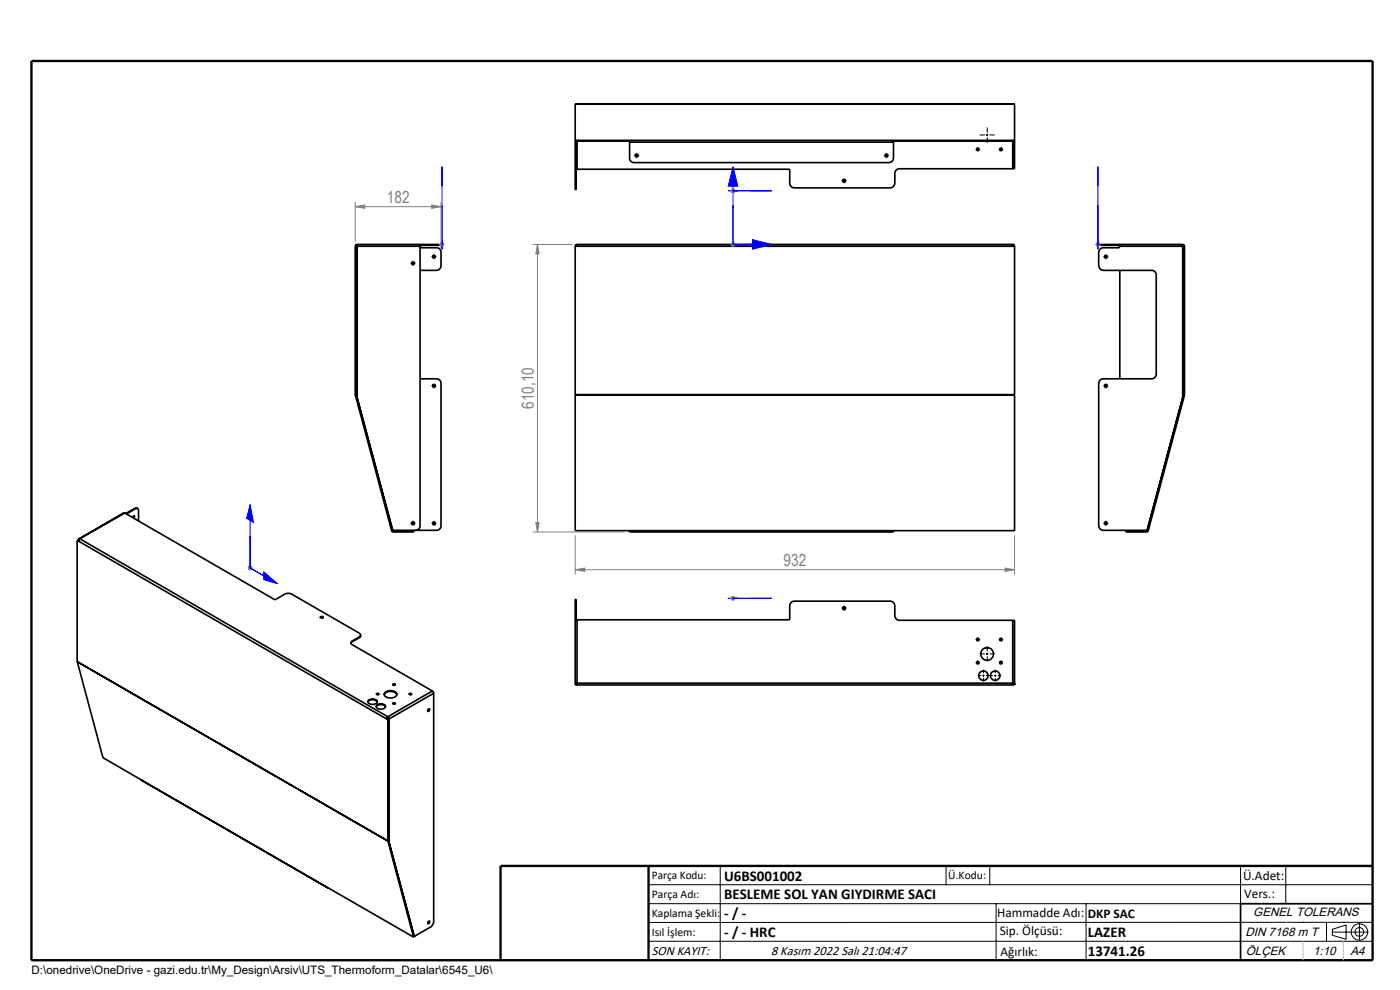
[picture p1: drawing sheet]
<svg xmlns="http://www.w3.org/2000/svg" width="297mm" height="210mm" viewBox="0 0 297 210" stroke-linecap="round" stroke-linejoin="round" font-family="sans-serif">
<g fill="none" stroke="#000" stroke-width=".35">
<path d="M122 39.3v.9h.2v-.9M122 29.8h93.2M122 39.3h.2M122.2 35.9h.2M122.2 29.9v9.4M122.4 29.9v6M133.6 30.2v3.3a.96 .96 0 0 0 .9 1h54.1a.96 .96 0 0 0 .9-1v-3.3M133.6 29.8v.4M133.6 30.2h55.9M133.6 29.9l-11.6 .1M189.5 29.8v.4M189.5 29.9h25.7"/>
<path d="M209.1 29.9h.6M214.8 35.8h.2M214.8 35.8h-23.8a1.01 1.01 0 0 0-1.2 1v2a1.02 1.02 0 0 1-1 1.1h-20.3a1.02 1.02 0 0 1-1-1.1v-2.9h-45.1M214.8 29.9v5.9M215 34.8v1M215 34.8h.2M215 29.9v4.9M215.2 34.8v1h-.2M215.2 22v.1M215.2 22.1v12.7M215.2 22h-93.2v17.3M75.4 52.2h.2"/>
<path d="M75.4 52.2v31.5M75.6 52.2v31.5M75.8 51.8v.4M75.8 52l-.2 .2M75.8 51.8l-.3 .1-.1 .3M75.8 52.2h13.4M75.8 51.8h13.3M75.8 52.2v32.2M89.1 51.8v59.7a.96 .96 0 0 1-1 1M89.1 52h1M89.1 51.8h1M89.2 52v.2"/>
<path d="M89.2 52.2v.4h3.4a.96 .96 0 0 1 1 .9v2.8a1.02 1.02 0 0 1-1 1.1h-3.5M90.1 51.8h2.1M90.1 52h2.1M90.1 51.8v.2M92.2 51.8h1v.2h-1M92.2 51.8v.2M122 52.2h93.2M122 52.2v31.5M122.4 51.8v.4M122.4 51.8l-.3 .2-.1 .2M122.4 52l-.2 .2M122.4 51.8h92.4"/>
<path d="M214.8 51.8v.4M214.8 51.8l.3 .2 .1 .2M214.8 52l.2 .2M215.2 52.2v31.5M234.5 51.8h-1v.2h1M234.5 51.8h16.4M234.5 51.8v.2M234.5 52h3M237.5 52.2v.4h-3.4a1.02 1.02 0 0 0-1 .9v2.8a1.09 1.09 0 0 0 1 1.1h10.2a.96 .96 0 0 1 1 .9v21a1.02 1.02 0 0 1-1 1.1h-10.2a1.02 1.02 0 0 0-1 .9v30.2a1.02 1.02 0 0 0 1 1h9.2l7.8-28.8M237.5 51.8v.4M237.5 52.2h13.4M237.6 57.4v23"/>
<path d="M250.9 51.8v.4M250.9 52l.2 .2M250.9 51.8l.3 .2 .1 .2M250.9 52.2v32.2M251.1 52.2h.2M251.1 52.2v31.5M251.3 52.2v31.5M75.4 83.7v.1M75.4 83.7h.2M75.4 83.8l7.7 28.8M75.6 83.7h.1M75.6 83.7l7.7 28.8"/>
<path d="M75.6 83.7l-.2 .1M89.1 80.4h3.5a.96 .96 0 0 1 1 .9v30.2a.96 .96 0 0 1-1 1h-9.3M122 83.7v.1M122 83.8h93.2M122 83.7h93.2M122 83.8v28.8h93.2v-28.8M215.2 83.7v.1M251.1 83.7l.2 .1M251.1 83.7h.1M251.1 83.7h.2M251.3 83.7v.1M251.3 83.8l-7.7 28.8"/>
<path d="M16.4 114.6v25.7M16.4 114.6l.3 .2M16.4 114.6h.3M16.7 114.8l65.3 37.7M16.7 114.5h.1M16.7 114.5v.1M16.9 114.3l-.2 .5M16.9 114.3l-.2 .2M16.9 114.3l65.4 37.7M26.5 108.8l31.8 18.4 2.3-1.3h1.1l14.5 8.4a.46 .46 0 0 1 .3 .4 .46 .46 0 0 1-.3 .4M26.5 108.8h-.3l-9.4 5.5M26.5 108.8l-9.6 5.5"/>
<path d="M28.1 109.8l.2-.4a.23 .23 0 0 1 .3 .2 .23 .23 0 0 1-.2 .3M28.4 109.4l-.2 .4M28.5 107.9h.7M28.5 107.9h.2M28.5 107.9l-1.8 1M28.7 107.9a.42 .42 0 0 1 .5 0 .42 .42 0 0 1 .2 .4v2.2M28.7 107.9l-1.9 1.1M83.1 112.6l.4 .2M83.3 112.5l.2 .2M83.3 112.5l-.2 .1M83.5 112.8h3.3M83.5 112.7h3.3"/>
<path d="M83.5 112.7v.1M86.8 112.7h1v.1h-1M86.8 112.7v.1M133.6 112.6v.2h55.9v-.2M239.9 112.7h-1.1v.1h1.1M239.9 112.8h3.3M239.9 112.7v.1M239.9 112.7h3.3M243.2 112.7v.1M243.6 112.6l-.2-.1-.2 .2M243.6 112.6l-.4 .2M68 130.8a.3 .3 0 0 1 .3-.1 .3 .3 0 0 1 .2 .3l-.1 .1a.25 .25 0 0 1-.3 0 .25 .25 0 0 1-.1-.3z"/>
<path d="M68 131h.5M74.8 136a.45 .45 0 0 0-.4 .4 .45 .45 0 0 0 .5 .4l16.8 9.8M74.8 136.1l-.3 .3M74.8 136v.1M76.2 135.1l-1.4 .9M76.2 135.1v.2M76.2 135.3l-1.4 .8M76.5 134.7v.3l-.3 .3M122 131.5h.4M122 128.1v17.2h93.2v-13.7h-.4M122 128.1v-1h.2v1M122 128.1h.2"/>
<path d="M122.2 128.1v3.4M122.4 131.5h45.1v-3a.96 .96 0 0 1 1-1h20.3a.96 .96 0 0 1 1 1v2.1a1.04 1.04 0 0 0 1.2 1h23.8M122.4 131.5v13.4M209.1 137.4h.6M214.8 131.6v13.3M16.4 140.3v.1M16.4 140.3l65.9 38.1M16.4 140.4l65.9 38M16.4 140.4l5.4 20.3 65.9 38.1M78 148.9a1.23 1.23 0 0 1 2 0M78.2 148.5l.1-.1a1.07 1.07 0 0 1 1.7 .6 1.24 1.24 0 0 1-2-.1zM79.8 150a1.23 1.23 0 0 1 2 0"/>
<path d="M79.9 147.2v-.1a.25 .25 0 0 1 .3-.1 .25 .25 0 0 1 .2 .3 .28 .28 0 0 1-.3 .1 .28 .28 0 0 1-.2-.2zM79.9 147.3h.5M79.9 149.6a1.23 1.23 0 0 1 1.9 .3 1.18 1.18 0 0 1-2 0zM81.5 147.4a1.63 1.63 0 0 1 2.7 0M81.7 146.9a1.75 1.75 0 0 1 2.5 .3 1.24 1.24 0 0 1-1.8 .8 .74 .74 0 0 1-.7-.3 .74 .74 0 0 1 0-.8zM82 152.5l.3 .2M82.1 152.4l.3 .2-.1 .1M82.1 152.4l-.1 .1M82.3 152l.3 .5M82.3 152.2l.1 .2M82.3 152.2l-.2 .2M82.3 152l-.3 .5"/>
<path d="M82.3 152v.2M82.3 152.7v25.7M82.4 152.4v25.9M82.4 152.4l.2 .1M82.6 152.5v26.3M83.3 145.2l.1-.1a.24 .24 0 0 1 .3-.1 .24 .24 0 0 1 .1 .3 .28 .28 0 0 1-.3 .1 .28 .28 0 0 1-.2-.2zM83.4 149.1a.25 .25 0 0 1 .3 0 .25 .25 0 0 1 .1 .3 .25 .25 0 0 1-.3 0 .25 .25 0 0 1-.1-.3zM83.4 149.3h.4M83.4 145.3h.4M86.8 147.2a.29 .29 0 0 1 .3-.1 .29 .29 0 0 1 .2 .2 .31 .31 0 0 1-.5-.1zM86.8 147.3h.5M90.8 150.5l.2-.2a.24 .24 0 0 1 .1 .4 .24 .24 0 0 1-.4 0z"/>
<path d="M91 150.3l-.1 .4-.2 .1M91.7 146.6l.3 .5M91.7 146.6l-9.4 5.4M92 147.1v48.5l-.6 1-3.5 2M92 147.1l-9.4 5.4M122 144.9h.4M122 145.1h.1M122 145.1h.4M122.4 144.9v.4M122.4 144.9h92.4M214.8 144.9h.4M214.8 144.9v.4"/>
<path d="M214.8 145.1h.4M215.2 145.1h.1M30 165.4l39.6 23M82.3 178.4h.1M82.3 178.4l5.4 20.4M82.4 178.3h.1M82.4 178.3l-.1 .1M82.4 178.3l5.5 20.3M69.6 188.3l.2 .1M87.9 198.6h.1M87.9 198.6l-.2 .2M90.8 195.5l.3-.1a.27 .27 0 0 1 0 .3 .27 .27 0 0 1-.4 .1z"/>
<path d="M91 195.4l-.3 .5M291.2 191.7h-28v12"/>
<circle cx="135.1" cy="33" r=".31"/>
<circle cx="179.1" cy="38.3" r=".33"/>
<circle cx="188" cy="33" r=".31"/>
<circle cx="207.4" cy="31.7" r=".26"/>
<circle cx="212.3" cy="31.7" r=".26"/>
<circle cx="87.6" cy="55.9" r=".31"/>
<circle cx="92.1" cy="54.4" r=".31"/>
<circle cx="234.6" cy="54.4" r=".31"/>
<circle cx="92.1" cy="81.8" r=".32"/>
<circle cx="234.6" cy="81.9" r=".31"/>
<circle cx="87.6" cy="111" r=".31"/>
<circle cx="92.1" cy="111" r=".31"/>
<circle cx="234.6" cy="111" r=".31"/>
<circle cx="179.1" cy="129" r=".32"/>
<circle cx="207.4" cy="135.7" r=".27"/>
<circle cx="209.4" cy="138.7" r="1.36"/>
<circle cx="212.3" cy="135.7" r=".27"/>
<circle cx="207.4" cy="140.6" r=".27"/>
<circle cx="208.6" cy="143.3" r=".99"/>
<circle cx="211.1" cy="143.3" r=".99"/>
<circle cx="212.3" cy="140.6" r=".28"/>
</g>
<g fill="none" stroke="#000" stroke-width=".21">
<path d="M134.8 33h.5M135 32.8v.5M178.8 38.3h.5M179.1 38.1v.5M187.8 33h.5M188.1 32.8v.5M207.2 31.7h.5M207.4 31.5v.5M209.2 28.6h.5M209.4 28.4v.5M212.1 31.7h.5M212.3 31.5v.5"/>
<path d="M87.4 55.8h.5M87.6 55.6v.5M91.8 54.5h.5M92.1 54.2v.5M234.4 54.5h.4M234.6 54.2v.5M91.8 81.8h.5M92.1 81.6v.5M234.4 81.8h.4M234.6 81.6v.5M87.4 111h.5M87.6 110.8v.5"/>
<path d="M91.8 111h.5M92.1 110.8v.5M234.4 111h.4M234.6 110.8v.5M178.8 129h.5M179.1 128.8v.5M207.2 135.7h.5M207.4 135.4v.5M209.2 138.7h.5M209.4 138.5v.5M212.1 135.7h.5M212.3 135.4v.5"/>
<path d="M207.2 140.6h.5M207.4 140.3v.5M208.4 143.3h.5M208.6 143.1v.5M210.9 143.3h.5M211.1 143.1v.5M212.1 140.6h.5M212.3 140.3v.5M137.6 187.7h153.6M137.6 191.7h153.6M137.6 199.7h153.6M152.8 183.7v20"/>
<path d="M200.7 183.7v4M210 183.7v4M211.3 191.7v12M230.4 191.7v12M263.2 183.7v20M272.8 183.7v8M276.4 195.6h.1M281.4 195.6v4.1M282.6 197.7h7.8M282.6 197.1l3-.9v3l-3-.8zM285 195.6h.1M288.4 195.8v3.8"/>
<path d="M291.2 195.6l-153.6 .1"/>
<circle cx="288.4" cy="197.7" r="1.74"/>
<circle cx="288.4" cy="197.7" r=".93"/>
</g>
<g fill="none" stroke="#00f" stroke-width=".21">
<path d="M93.8 35.4v4.1v-4.1M93.8 35.4v16.4M155.5 35.4v16.4h8.2M155.5 35.4l1 4.1h-2zM232.9 35.4v16.4M232.9 35.4v4.1v-4.1M93.8 50.8v2.1zM93.8 51.8h.1M93.8 51.7v.3zM93.8 43.6v.4v-.4M154.5 40.5h2zM155.4 40.5h.2z"/>
<path d="M155.5 40.5h.1M155.5 40.5h8.2M155.5 43.6l.1 .4h-.2zM159.2 51.7l.4 .1-.4 .2zM159.6 40.5h-.4h.4M159.6 50.8l4.1 1-4.1 1.1zM163.7 40.5h-4.1h4.1M232.9 51.7v.3zM232.9 43.6v.4v-.4M232.9 50.8v2.1zM232.9 51.8h.1M53.1 107v13.5"/>
<path d="M53.1 113.7v.4l-.1-.1zM53.1 107l.7 3.8-1.5-.8zM53.1 120.5l2.9 1.6M53.1 120.5l5.8 3.3M55.7 121.9l.3 .2h-.3zM56 121.3l2.9 2.5-2.9-.8zM154.5 126.9h2zM155.4 126.9h.2zM155.5 126.9h.1M155.5 126.9h8.2M159.6 126.9h-.4h.4M163.7 126.9h-4.1h4.1"/>
</g>
<g fill="none" stroke="#808080" stroke-width=".21">
<path d="M155.5 39.9v1M75.4 43.8l2-.3v.7zM75.4 42.9v8.4M75.4 43.8h18.2M91.6 43.5l2 .3-2 .4zM93.3 51.8h1M93.4 51.5l.7 .7M93.6 42.9v9.7M93.8 51.4v.9M94.1 51.5l-.7 .7M113 51.8h8.4M114 51.8l.4 2.1h-.7z"/>
<path d="M114 51.8v61M155 51.8h1M155 40.5h1M155.2 51.5l.7 .7M155.2 40.1l.7 .7M155.5 51.4v.9M155.9 51.5l-.7 .7M155.9 40.1l-.7 .7M232.4 51.8h1M232.6 51.5l.7 .7M232.9 51.4v.9M233.3 51.5l-.7 .7"/>
<path d="M53.1 120v1M113 112.8h19.5M113.7 110.9h.7l-.4 1.9zM122 113.6v8.2M215.2 113.6v8.2M52.6 120.5h1M52.7 120.1l.7 .7M53.4 120.1l-.7 .7M122 120.9l2-.4v.7zM122 120.9h93.2M155 126.9h1M155.2 126.6l.7 .7"/>
<path d="M155.5 126.4v1M155.9 126.6l-.7 .7M213.2 120.5l2 .4-2 .3z"/>
</g>
<path d="M106.2 203.7h185" fill="none" stroke="#000" stroke-width=".25"/>
<path d="M6.7 12.9h284.5v190.8h-284.5zM137.6 183.7v20M291.2 183.7h-185v20" fill="none" stroke="#000" stroke-width=".5"/>
<path d="M272.8 195.6h.1M276.4 199.7v4M285 199.7v4" fill="none" stroke="#c0c0c0" stroke-width=".21"/>
<g fill="none" stroke="#000" stroke-width=".21" stroke-dasharray="15.2 1.3 1.3 1.3" stroke-linecap="butt">
<path d="M134.6 33h-.1M135.1 32.5v-.1M178.6 38.3h-.1M179.1 38.8v.1M179.6 38.3h.1M187.6 33h-.1M188.1 32.5v-.1M207.9 31.7h.1M208.9 28.6h-1.1M209.4 28.1v-1.1M209.4 29.1v1.1M209.9 28.6h1.1"/>
<path d="M212.8 31.7h.1M87.6 56.3v.1M88.1 55.8h.1M91.6 54.4h-.1M92.1 54.9v.1M234.6 54.9v.1M235.1 54.4h.1M91.6 81.8h-.1M92.1 82.3v.1M234.6 82.3v.1M235.1 81.8h.1M87.6 110.5v-.1"/>
<path d="M88.1 111h.1M91.6 111h-.1M92.1 110.5v-.1M234.6 110.5v-.1M235.1 111h.1M178.6 129h-.1M179.1 128.5v-.1M179.1 129.5v.1M179.6 129h.1M207.4 135.2v-.1M207.9 135.7h.1M208.9 138.7h-1.1"/>
<path d="M209.4 138.2v-1.1M209.4 139.2v1.1M209.9 138.7h1.1M212.3 135.2v-.1M212.8 135.7h.1M207.4 140.1v-.1M207.9 140.6h.1M208.1 143.3h-.7M208.6 142.8v-.7M208.6 143.8v.8M209.1 143.3h.8M210.6 143.3h-.7"/>
<path d="M211.1 142.8v-.7M211.1 143.8v.8M211.6 143.3h.8M212.3 140.1v-.1M212.8 140.6h.1"/>
</g>
<g fill="#00f">
<path d="M55.7 121.9l.3 .2h-.3zM53.1 113.7v.4l-.1-.1zM56 121.3l2.9 2.5-2.9-.8zM53.1 107l.7 3.8-1.5-.8zM159.2 51.7l.4 .1-.4 .2zM155.5 43.6l.1 .4h-.2z"/>
<path d="M93.8 50.8v2.1zM93.8 35.4v4.1zM159.2 40.5h.4zM155.4 40.5h.2zM159.6 40.5h4.1zM154.5 40.5h2zM159.2 126.9h.4zM155.4 126.9h.2zM159.6 126.9h4.1zM154.5 126.9h2z"/>
<path d="M159.6 50.8l4.1 1-4.1 1.1zM155.5 35.4l1 4.1h-2zM232.9 51.7v.3zM232.9 43.6v.4zM232.9 50.8v2.1zM232.9 35.4v4.1zM93.8 51.7v.3zM93.8 43.6v.4z"/>
</g>
<g fill="#808080">
<path d="M91.6 43.5l2 .3-2 .4zM75.4 43.8l2-.3v.7z"/>
<path d="M122 120.9l2-.4v.7zM213.2 120.5l2 .4-2 .3z"/>
<path d="M113.7 110.9h.7l-.4 1.9zM114 51.8l.4 2.1h-.7z"/>
</g>
<g font-size="3.5" fill="#808080">
<text x="82.1" y="43">182</text>
<text x="113.3" y="86.8" transform="rotate(-90 113.3 86.8)">610,10</text>
<text x="166.2" y="120">932</text>
</g>
<g font-size="3.2">
<text x="153.6" y="190.8">BESLEME SOL YAN GIYDIRME SACI</text>
<text x="153.6" y="186.8">U6BS001002</text>
<text x="153.6" y="194.8">- / -</text>
<text x="153.6" y="198.8">- / - HRC</text>
<text x="230.8" y="198.7">LAZER</text>
<text x="230.8" y="202.8">13741.26</text>
</g>
<g font-size="2.8">
<text x="263.7" y="186.7">Ü.Adet:</text>
<text x="263.9" y="190.5">Vers.:</text>
<text x="211.5" y="194.5">Hammadde Adı:</text>
<text x="230.8" y="194.7">DKP SAC</text>
<text x="138.3" y="202.6">SON KAYIT:</text>
<text x="163.6" y="202.6">8 Kasım 2022 Salı 21:04:47</text>
<text x="212.1" y="198.4">Sip. Ölçüsü:</text>
<text x="212.2" y="202.7">Ağırlık:</text>
</g>
<g font-size="2.6">
<text x="265.9" y="194.4">GENEL TOLERANS</text>
<text x="264.2" y="198.5">DIN 7168 m T</text>
<text x="264.3" y="202.6">ÖLÇEK</text>
<text x="278.5" y="202.6">1:10</text>
<text x="286.5" y="202.6">A4</text>
</g>
<g font-size="2.5">
<text x="138.3" y="186.4">Parça Kodu:</text>
<text x="138.3" y="190.5">Parça Adı:</text>
<text x="201.2" y="186.5">Ü.Kodu:</text>
<text x="138.3" y="194.5">Kaplama Şekli:</text>
<text x="138.3" y="198.6">Isıl İşlem:</text>
<text x="6.7" y="206.7">D:\onedrive\OneDrive - gazi.edu.tr\My_Design\Arsiv\UTS_Thermoform_Datalar\6545_U6\</text>
</g>
</svg>
